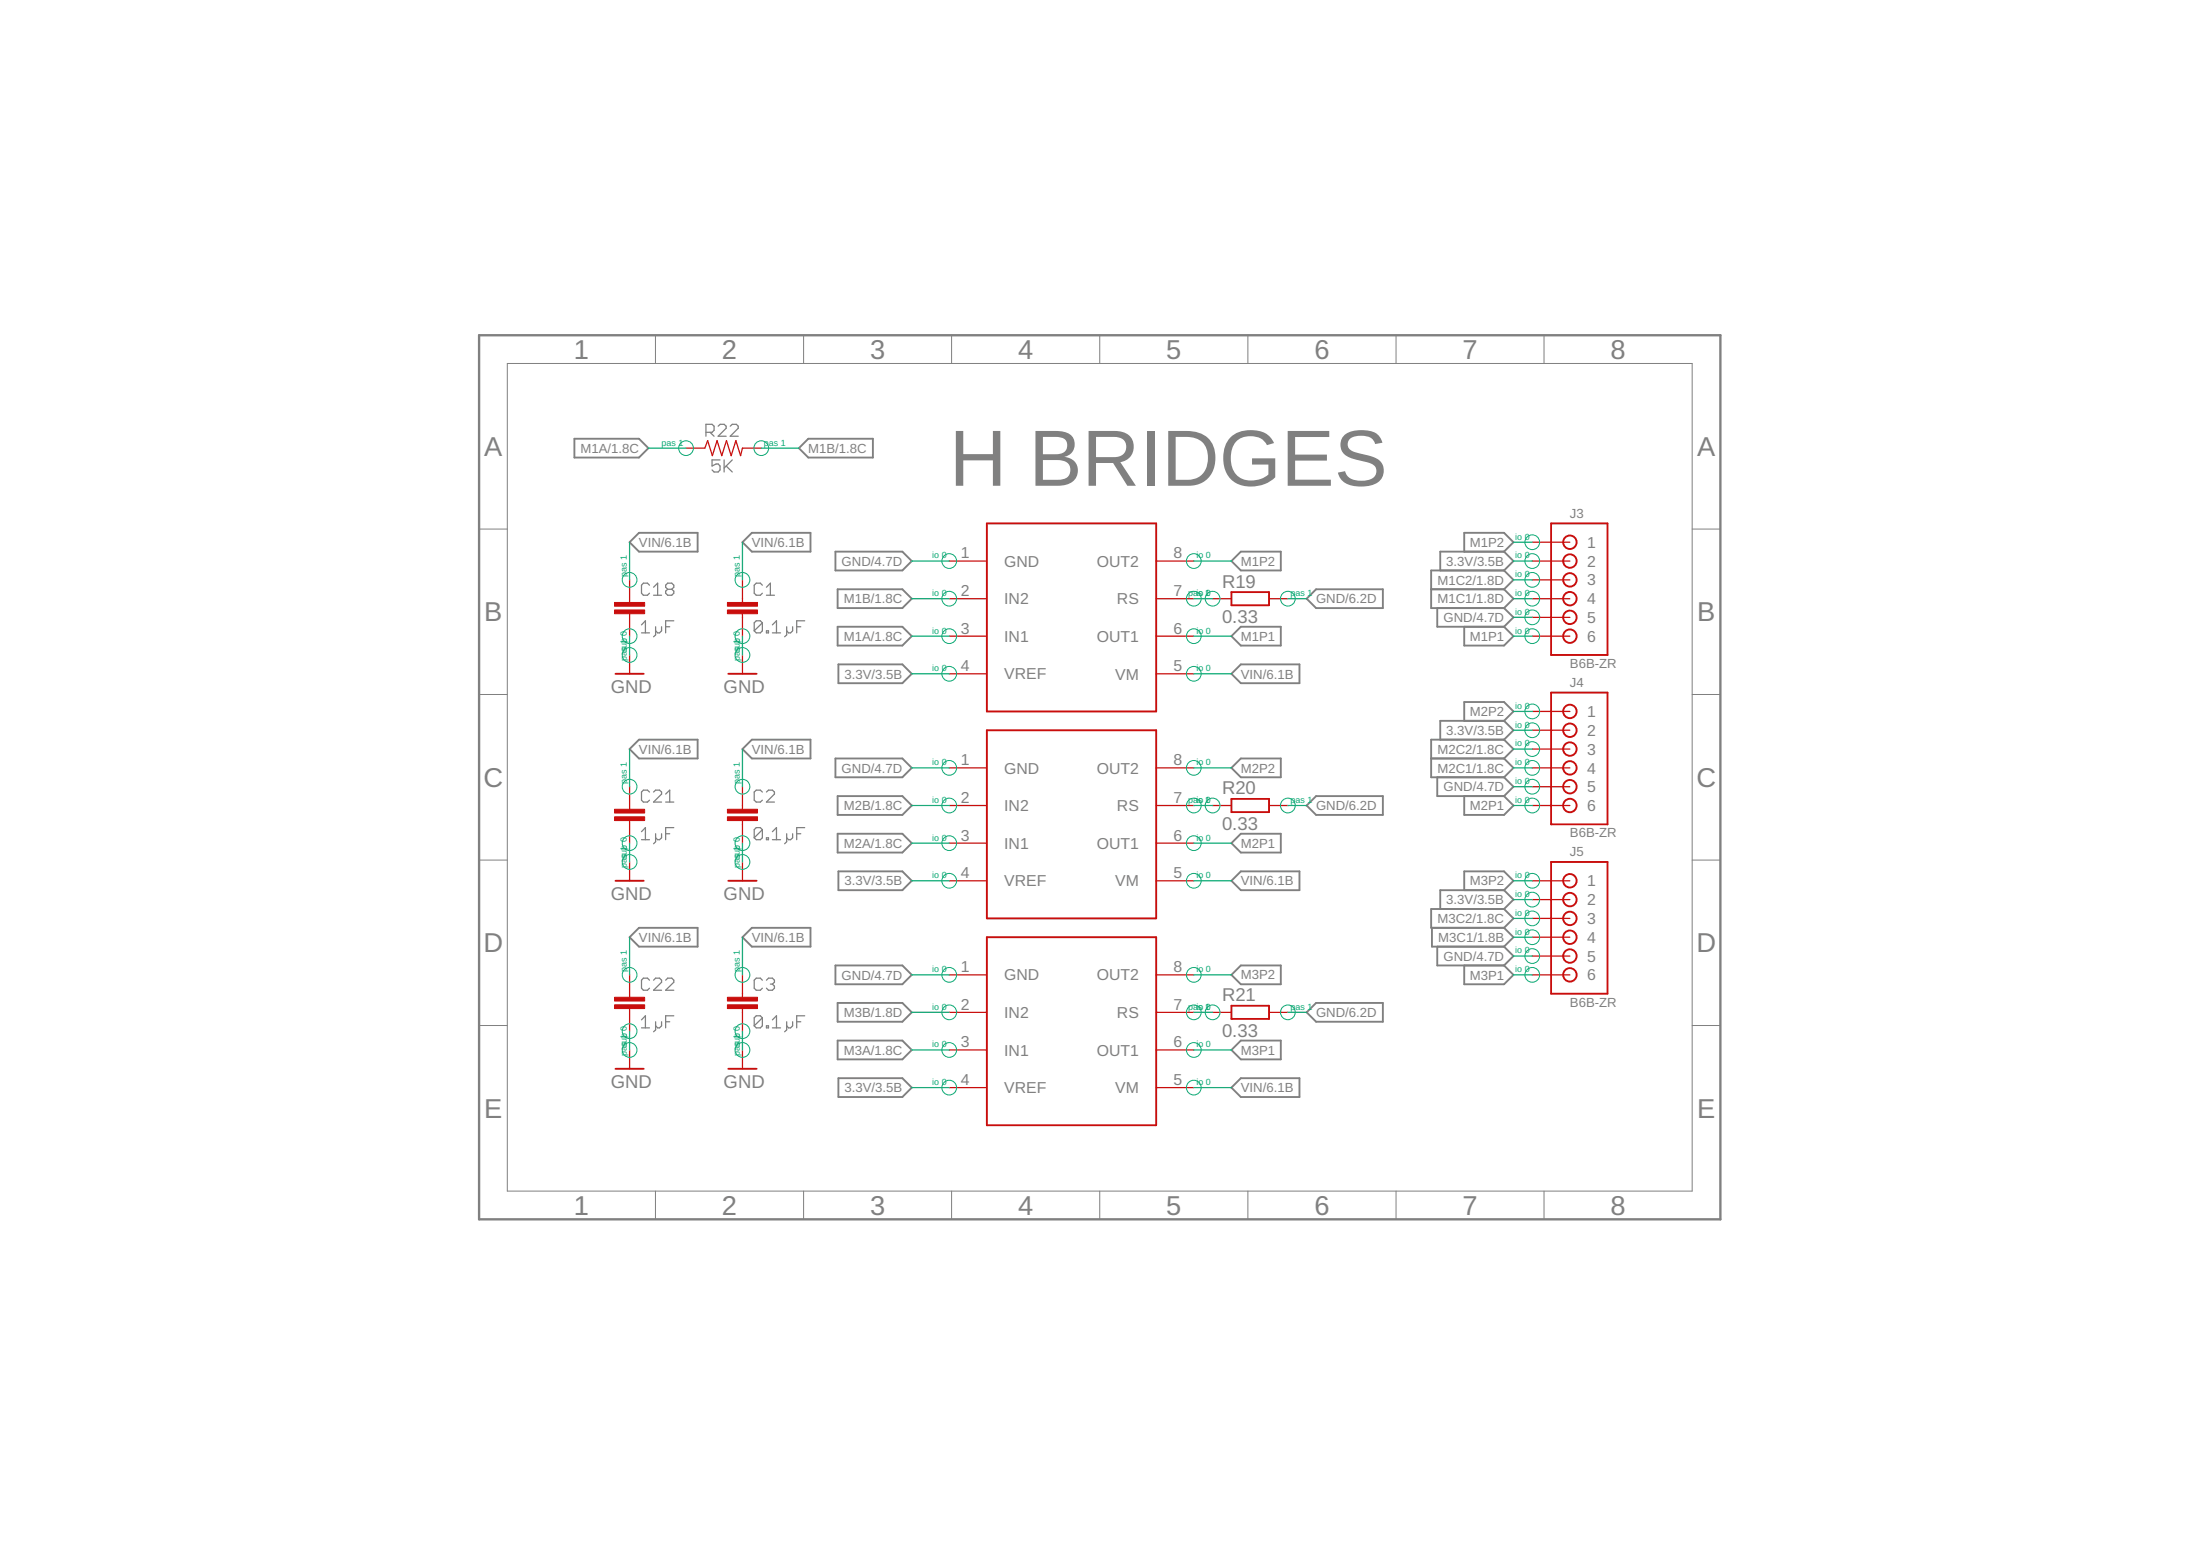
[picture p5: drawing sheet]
<svg xmlns="http://www.w3.org/2000/svg" width="297mm" height="210mm" viewBox="0 0 297 210" stroke-linecap="round" stroke-linejoin="round" font-family="sans-serif">
<g fill="none" stroke="#808080" stroke-width=".17">
<path d="M95.3 58.4h.8l.3-.3v-.6l-.3-.2h-.8v1.6M95.9 58.4l.5 .5M97 57.5l.2-.2h.6l.2 .2v.3l-1 1.1h1M98.6 57.5l.3-.2h.5l.3 .2v.3l-1.1 1.1h1.1M87.7 79l-.3-.3h-.5l-.3 .3v1.1l.3 .2h.5l.3-.2M88.2 79.3l.6-.6v1.6M90.1 79.5l-.2-.2v-.3l.2-.3h.6l.3 .3v.3l-.3 .2M90.1 79.5l-.2 .3v.3l.2 .2h.6l.3-.2v-.3l-.3-.3M90.1 79.5h.6M97.2 62.1h-1.1v.8l.6-.3h.3l.2 .3v.5l-.2 .3h-.6l-.3-.3M97.8 62.1v1.6M98 62.9l.9 .8"/>
<path d="M98.9 62.1l-1.1 1.1M102.9 79l-.2-.3h-.6l-.3 .3v1.1l.3 .2h.6l.2-.2M103.5 79.3l.5-.6v1.6M86.6 85.4h1.1M86.6 84.3l.5-.5v1.6M88.2 80.3h1.1M88.5 84.6v1.1l-.3 .3M89.3 84.6v.6l-.3 .2h-.2l-.3-.2M89.9 84.6h.5M91 83.8h-1.1v1.6M102.9 84.1l-.2-.3h-.6l-.3 .3v1.1M102.9 84.1v1.1l-.2 .2h-.6l-.3-.2"/>
<path d="M102.9 84.1l-1.1 1.1M103.5 85.2h.3v.2h-.3zM103.5 80.3h1.1M104.3 85.4h1.1M104.3 84.3l.5-.5v1.6M106.2 84.6v1.1l-.3 .3M107 84.6v.6l-.3 .2h-.2l-.3-.2M107.6 84.6h.5M108.6 83.8h-1v1.6M86.6 113.3h1.1M86.6 112.3l.5-.6v1.6M87.7 106.9l-.3-.2h-.5l-.3 .2v1.1l.3 .3h.5l.3-.3"/>
<path d="M88.2 106.9l.3-.2h.5l.3 .2v.3l-1.1 1.1h1.1M88.5 112.5v1.1l-.3 .3M89.3 112.5v.6l-.3 .2h-.2l-.3-.2M89.9 112.5h.5M89.9 108.3h1.1M89.9 107.2l.5-.5v1.6M91 111.7h-1.1v1.6M102.9 106.9l-.2-.2h-.6l-.3 .2v1.1l.3 .3h.6l.2-.3M102.9 112l-.2-.3h-.6l-.3 .3v1.1M102.9 112v1.1l-.2 .2h-.6l-.3-.2M102.9 112l-1.1 1.1M103.5 113.1h.3v.2h-.3z"/>
<path d="M103.5 106.9l.3-.2h.5l.3 .2v.3l-1.1 1.1h1.1M104.3 112.3l.5-.6v1.6M104.3 113.3h1.1M106.2 112.5v1.1l-.3 .3M107 112.5v.6l-.3 .2h-.2l-.3-.2M107.6 112.5h.5M108.6 111.7h-1v1.6M86.6 138.7h1.1M86.6 137.7l.5-.6v1.6M87.7 132.3l-.3-.3h-.5l-.3 .3v1.1l.3 .3h.5l.3-.3M88.2 132.3l.3-.3h.5l.3 .3v.3l-1.1 1.1h1.1M88.5 137.9v1.1l-.3 .3"/>
<path d="M89.3 137.9v.6l-.3 .2h-.2l-.3-.2M89.9 137.9h.5M89.9 132.3l.2-.3h.6l.3 .3v.3l-1.1 1.1h1.1M91 137.1h-1.1v1.6M102.9 132.3l-.2-.3h-.6l-.3 .3v1.1l.3 .3h.6l.2-.3M102.9 137.4l-.2-.3h-.6l-.3 .3v1.1M102.9 137.4v1.1l-.2 .2h-.6l-.3-.2M102.9 137.4l-1.1 1.1M103.5 138.5h.3v.2h-.3zM103.5 132.3l.3-.3h.5l.3 .3v.3l-.3 .2M104 132.8h.3M104.3 137.7l.5-.6v1.6"/>
<path d="M104.3 138.7h1.1M104.3 132.8l.3 .3v.3l-.3 .3h-.5l-.3-.3M106.2 137.9v1.1l-.3 .3M107 137.9v.6l-.3 .2h-.2l-.3-.2M107.6 137.9h.5M108.6 137.1h-1v1.6"/>
</g>
<path d="M64.7 45.3h167.6v119.3h-167.6z" fill="none" stroke="#808080" stroke-width=".32"/>
<g fill="none" stroke="#808080" stroke-width=".14">
<path d="M68.5 49.1h160v111.7h-160zM88.5 45.3v3.8M108.5 45.3v3.8M128.5 45.3v3.8M148.5 45.3v3.8M168.5 45.3v3.8M188.5 45.3v3.8M208.5 45.3v3.8M64.7 71.4h3.8M228.5 71.4h3.8M64.7 93.7h3.8M228.5 93.7h3.8"/>
<path d="M64.7 116.1h3.8M228.5 116.1h3.8M64.7 138.4h3.8M228.5 138.4h3.8M88.5 160.8v3.8M108.5 160.8v3.8M128.5 160.8v3.8M148.5 160.8v3.8M168.5 160.8v3.8M188.5 160.8v3.8M208.5 160.8v3.8"/>
</g>
<g fill="none" stroke="#808080" stroke-width=".25">
<path d="M77.6 59.2h8.7l1.2 1.3-1.2 1.3h-8.7zM109.1 59.2h8.8v2.6h-8.8l-1.2-1.3zM85 73.2l1.3-1.3h7.9v2.6h-7.9zM100.2 73.2l1.3-1.3h7.9v2.6h-7.9zM112.8 74.5h9l1.3 1.2-1.3 1.3h-9zM113.1 79.5h8.7l1.3 1.3-1.3 1.3h-8.7zM166.3 75.7l1.2-1.2h5.4v2.5h-5.4zM193.2 79.5h9.9M197.7 74.5v-2.6h5.4l1.2 1.3-1.2 1.3M203.1 77h-9.9v5.1h9.9M203.1 74.5h-8.6v2.5M203.1 79.5l1.2 1.3-1.2 1.3"/>
<path d="M203.1 77l1.2 1.3-1.2 1.2M203.1 74.5l1.2 1.2-1.2 1.3M113.1 84.6h8.7l1.3 1.3-1.3 1.2h-8.7zM113.2 89.7h8.6l1.3 1.3-1.3 1.2h-8.6zM166.3 91l1.2-1.3h8v2.5h-8zM167.5 84.6h5.4v2.5h-5.4l-1.2-1.2zM176.4 80.8l1.3-1.3h9v2.6h-9zM194.1 82.1v2.5h9M197.7 84.6v2.5h5.4l1.2-1.2-1.2-1.3M197.7 97.3v-2.5h5.4l1.2 1.2-1.2 1.3M203.1 82.1l1.2 1.2-1.2 1.3M203.1 99.8h-9.9v5.1h9.9"/>
<path d="M203.1 97.3h-8.6v2.5M203.1 99.8l1.2 1.3-1.2 1.3M203.1 97.3l1.2 1.3-1.2 1.2M85 101.1l1.3-1.3h7.9v2.6h-7.9zM100.2 101.1l1.3-1.3h7.9v2.6h-7.9zM112.8 102.4h9l1.3 1.3-1.3 1.2h-9zM113.1 107.5h8.7l1.3 1.2-1.3 1.3h-8.7zM113.1 112.5h8.7l1.3 1.3-1.3 1.3h-8.7zM113.2 117.6h8.6l1.3 1.3-1.3 1.3h-8.6zM166.3 103.7l1.2-1.3h5.4v2.5h-5.4zM166.3 118.9l1.2-1.3h8v2.6h-8zM166.3 113.8l1.2-1.3h5.4v2.6h-5.4z"/>
<path d="M177.7 107.5h9v2.5h-9l-1.3-1.3zM193.2 102.4h9.9M194.1 104.9v2.6h9M197.7 107.5v2.5h5.4l1.2-1.3-1.2-1.2M203.1 104.9l1.2 1.3-1.2 1.3M203.1 102.4l1.2 1.3-1.2 1.2M85 126.5l1.3-1.3h7.9v2.6h-7.9zM100.2 126.5l1.3-1.3h7.9v2.6h-7.9zM112.8 130.3h9l1.3 1.3-1.3 1.3h-9zM113.1 135.4h8.7l1.3 1.3-1.3 1.2h-8.7zM167.5 130.3h5.4v2.6h-5.4l-1.2-1.3zM176.4 136.7l1.3-1.3h9v2.5h-9z"/>
<path d="M193.3 125.2v2.6h9.8M194.1 127.8v2.5h9M197.7 130.3v2.6h5.4l1.2-1.3-1.2-1.3M197.7 120.2v-2.6h5.4l1.2 1.3-1.2 1.3M203.1 127.8l1.2 1.3-1.2 1.2M203.1 122.7h-9.9v2.5h9.9M203.1 125.2l1.2 1.3-1.2 1.3M203.1 120.2h-8.6v2.5M203.1 122.7l1.2 1.3-1.2 1.2M203.1 120.2l1.2 1.2-1.2 1.3M113.1 140.5h8.7l1.3 1.2-1.3 1.3h-8.7zM113.2 145.5h8.6l1.3 1.3-1.3 1.3h-8.6z"/>
<path d="M166.3 146.8l1.2-1.3h8v2.6h-8zM166.3 141.7l1.2-1.2h5.4v2.5h-5.4z"/>
</g>
<g fill="none" stroke="#c90d0c" stroke-width=".25">
<path d="M133.2 70.7h22.9v25.3h-22.9zM166.3 79.9h5v1.8h-5zM209.4 70.7h7.6v17.7h-7.6zM83.1 91h3.8M98.3 91h3.9M133.2 98.6h22.9v25.4h-22.9zM209.4 93.5h7.6v17.8h-7.6zM83.1 118.9h3.8M98.3 118.9h3.9M166.3 107.8h5v1.8h-5zM209.4 116.4h7.6v17.7h-7.6zM133.2 126.5h22.9v25.4h-22.9z"/>
<path d="M166.3 135.8h5v1.7h-5zM83.1 144.3h3.8M98.3 144.3h3.9"/>
<circle cx="212" cy="73.2" r=".91"/>
<circle cx="212" cy="75.7" r=".91"/>
<circle cx="212" cy="78.3" r=".91"/>
<circle cx="212" cy="85.9" r=".91"/>
<circle cx="212" cy="80.8" r=".91"/>
<circle cx="212" cy="83.3" r=".91"/>
<circle cx="212" cy="98.6" r=".91"/>
<circle cx="212" cy="96" r=".91"/>
<circle cx="212" cy="118.9" r=".91"/>
<circle cx="212" cy="106.2" r=".91"/>
<circle cx="212" cy="101.1" r=".91"/>
<circle cx="212" cy="103.7" r=".91"/>
<circle cx="212" cy="108.7" r=".91"/>
<circle cx="212" cy="124" r=".91"/>
<circle cx="212" cy="131.6" r=".91"/>
<circle cx="212" cy="129.1" r=".91"/>
<circle cx="212" cy="126.5" r=".91"/>
<circle cx="212" cy="121.4" r=".91"/>
</g>
<g fill="none" stroke="#c90d0c" stroke-width=".17">
<path d="M85 78.3v3M92.6 60.5h2.6l.3-1 .7 2 .6-2 .7 2 .6-2 .6 2 .7-2 .6 2 .2-1h2.6M100.2 78.3v3M128.2 75.7h5M156.1 75.7h5.1M206.9 73.2h5.1M206.9 75.7h5.1M206.9 78.3h5.1M85 82.8v3.1M85 88.4v2.6M100.2 82.8v3.1M100.2 88.4v2.6"/>
<path d="M128.2 80.8h5M128.2 85.9h5M128.2 91h5M156.1 80.8h5.1M156.1 85.9h5.1M156.1 91h5.1M163.7 80.8h2.6M171.3 80.8h2.6M206.9 80.8h5.1M206.9 83.3h5.1M206.9 85.9h5.1M206.9 96h5.1"/>
<path d="M206.9 98.6h5.1M85 106.2v3M85 110.8v3M85 116.4v2.5M100.2 106.2v3M100.2 110.8v3M100.2 116.4v2.5M128.2 103.7h5M128.2 108.7h5M128.2 118.9h5M128.2 113.8h5M156.1 103.7h5.1"/>
<path d="M156.1 108.7h5.1M156.1 118.9h5.1M156.1 113.8h5.1M163.7 108.7h2.6M171.3 108.7h2.6M206.9 101.1h5.1M206.9 103.7h5.1M206.9 106.2h5.1M206.9 108.7h5.1M206.9 118.9h5.1M85 131.6v3M85 136.1v3.1"/>
<path d="M100.2 131.6v3M100.2 136.1v3.1M128.2 131.6h5M128.2 136.7h5M156.1 131.6h5.1M156.1 136.7h5.1M163.7 136.7h2.6M171.3 136.7h2.6M206.9 121.4h5.1M206.9 124h5.1M206.9 126.5h5.1M206.9 129.1h5.1"/>
<path d="M206.9 131.6h5.1M85 141.7v2.6M100.2 141.7v2.6M128.2 141.7h5M128.2 146.8h5M156.1 141.7h5.1M156.1 146.8h5.1"/>
</g>
<g fill="#c90d0c" stroke="#c90d0c" stroke-width=".14">
<path d="M98.2 82.3h4.1v.5h-4.1z"/>
<path d="M98.2 81.3h4.1v.5h-4.1z"/>
<path d="M98.2 110.3h4.1v.5h-4.1z"/>
<path d="M98.2 109.2h4.1v.5h-4.1z"/>
<path d="M98.2 135.6h4.1v.5h-4.1z"/>
<path d="M98.2 134.6h4.1v.5h-4.1z"/>
<path d="M83 82.3h4v.5h-4z"/>
<path d="M83 81.3h4v.5h-4z"/>
<path d="M83 110.3h4v.5h-4z"/>
<path d="M83 109.2h4v.5h-4z"/>
<path d="M83 135.6h4v.5h-4z"/>
<path d="M83 134.6h4v.5h-4z"/>
</g>
<g fill="none" stroke="#0dab76" stroke-width=".14">
<circle cx="85" cy="78.3" r=".99"/>
<circle cx="92.6" cy="60.5" r=".99"/>
<circle cx="100.2" cy="78.3" r=".99"/>
<circle cx="102.8" cy="60.5" r=".99"/>
<circle cx="128.2" cy="75.7" r=".99"/>
<circle cx="161.2" cy="75.7" r=".99"/>
<circle cx="206.9" cy="73.2" r=".99"/>
<circle cx="206.9" cy="75.7" r=".99"/>
<circle cx="206.9" cy="78.3" r=".99"/>
<circle cx="85" cy="88.4" r=".99"/>
<circle cx="85" cy="85.9" r=".99"/>
<circle cx="100.2" cy="88.4" r=".99"/>
<circle cx="100.2" cy="85.9" r=".99"/>
<circle cx="128.2" cy="91" r=".99"/>
<circle cx="128.2" cy="80.8" r=".99"/>
<circle cx="128.2" cy="85.9" r=".99"/>
<circle cx="161.2" cy="91" r=".99"/>
<circle cx="161.2" cy="85.9" r=".99"/>
<circle cx="161.2" cy="80.8" r=".99"/>
<circle cx="163.7" cy="80.8" r=".99"/>
<circle cx="173.9" cy="80.8" r=".99"/>
<circle cx="206.9" cy="96" r=".99"/>
<circle cx="206.9" cy="98.6" r=".99"/>
<circle cx="206.9" cy="80.8" r=".99"/>
<circle cx="206.9" cy="85.9" r=".99"/>
<circle cx="206.9" cy="83.3" r=".99"/>
<circle cx="85" cy="116.4" r=".99"/>
<circle cx="85" cy="106.2" r=".99"/>
<circle cx="85" cy="113.8" r=".99"/>
<circle cx="100.2" cy="113.8" r=".99"/>
<circle cx="100.2" cy="116.4" r=".99"/>
<circle cx="100.2" cy="106.2" r=".99"/>
<circle cx="128.2" cy="108.7" r=".99"/>
<circle cx="128.2" cy="103.7" r=".99"/>
<circle cx="128.2" cy="118.9" r=".99"/>
<circle cx="128.2" cy="113.8" r=".99"/>
<circle cx="161.2" cy="118.9" r=".99"/>
<circle cx="161.2" cy="103.7" r=".99"/>
<circle cx="161.2" cy="113.8" r=".99"/>
<circle cx="161.2" cy="108.7" r=".99"/>
<circle cx="163.7" cy="108.7" r=".99"/>
<circle cx="173.9" cy="108.7" r=".99"/>
<circle cx="206.9" cy="101.1" r=".99"/>
<circle cx="206.9" cy="118.9" r=".99"/>
<circle cx="206.9" cy="103.7" r=".99"/>
<circle cx="206.9" cy="108.7" r=".99"/>
<circle cx="206.9" cy="106.2" r=".99"/>
<circle cx="85" cy="131.6" r=".99"/>
<circle cx="85" cy="139.2" r=".99"/>
<circle cx="100.2" cy="139.2" r=".99"/>
<circle cx="100.2" cy="131.6" r=".99"/>
<circle cx="128.2" cy="136.7" r=".99"/>
<circle cx="128.2" cy="131.6" r=".99"/>
<circle cx="161.2" cy="136.7" r=".99"/>
<circle cx="161.2" cy="131.6" r=".99"/>
<circle cx="163.7" cy="136.7" r=".99"/>
<circle cx="173.9" cy="136.7" r=".99"/>
<circle cx="206.9" cy="121.4" r=".99"/>
<circle cx="206.9" cy="129.1" r=".99"/>
<circle cx="206.9" cy="124" r=".99"/>
<circle cx="206.9" cy="126.5" r=".99"/>
<circle cx="206.9" cy="131.6" r=".99"/>
<circle cx="85" cy="141.7" r=".99"/>
<circle cx="100.2" cy="141.7" r=".99"/>
<circle cx="128.2" cy="146.8" r=".99"/>
<circle cx="128.2" cy="141.7" r=".99"/>
<circle cx="161.2" cy="141.7" r=".99"/>
<circle cx="161.2" cy="146.8" r=".99"/>
</g>
<g fill="none" stroke="#0dab76" stroke-width=".17">
<path d="M85 73.2v5.1M87.5 60.5h5.1M100.2 73.2v5.1M102.8 60.5h5.1M123.1 75.7h5.1M161.2 75.7h5.1M204.3 75.7h2.6M204.3 73.2h2.6M204.3 78.3h2.6M85 85.9v2.5M100.2 85.9v2.5M123.1 80.8h5.1"/>
<path d="M123.1 85.9h5.1M123.1 91h5.1M161.2 80.8h2.5M161.2 85.9h5.1M161.2 91h5.1M173.9 80.8h2.5M204.3 83.3h2.6M204.3 80.8h2.6M204.3 85.9h2.6M204.3 96h2.6M204.3 98.6h2.6M85 101.1v5.1"/>
<path d="M85 113.8v2.6M100.2 101.1v5.1M100.2 113.8v2.6M123.1 103.7h5.1M123.1 108.7h5.1M123.1 113.8h5.1M123.1 118.9h5.1M161.2 103.7h5.1M161.2 108.7h2.5M161.2 113.8h5.1M161.2 118.9h5.1M173.9 108.7h2.5"/>
<path d="M204.3 106.2h2.6M204.3 103.7h2.6M204.3 108.7h2.6M204.3 118.9h2.6M204.3 101.1h2.6M85 126.5v5.1M85 139.2v2.5M100.2 126.5v5.1M100.2 139.2v2.5M123.1 131.6h5.1M123.1 136.7h5.1M161.2 131.6h5.1"/>
<path d="M161.2 136.7h2.5M173.9 136.7h2.5M204.3 129.1h2.6M204.3 131.6h2.6M204.3 126.5h2.6M204.3 124h2.6M204.3 121.4h2.6M123.1 141.7h5.1M123.1 146.8h5.1M161.2 141.7h5.1M161.2 146.8h5.1"/>
</g>
<text font-size="10.8" fill="#808080" x="128.2" y="65.6">H BRIDGES</text>
<g font-size="3.7" fill="#808080">
<text x="77.5" y="48.5">1</text>
<text x="97.5" y="48.5">2</text>
<text x="117.5" y="48.5">3</text>
<text x="137.5" y="48.5">4</text>
<text x="157.5" y="48.5">5</text>
<text x="177.5" y="48.5">6</text>
<text x="197.5" y="48.5">7</text>
<text x="217.5" y="48.5">8</text>
<text x="65.4" y="61.5">A</text>
<text x="229.2" y="61.5">A</text>
<text x="65.4" y="83.9">B</text>
<text x="229.2" y="83.9">B</text>
<text x="65.3" y="106.2">C</text>
<text x="229" y="106.2">C</text>
<text x="65.3" y="128.6">D</text>
<text x="229" y="128.6">D</text>
<text x="65.4" y="150.9">E</text>
<text x="229.2" y="150.9">E</text>
<text x="77.5" y="164">1</text>
<text x="97.5" y="164">2</text>
<text x="117.5" y="164">3</text>
<text x="137.5" y="164">4</text>
<text x="157.5" y="164">5</text>
<text x="177.5" y="164">6</text>
<text x="197.5" y="164">7</text>
<text x="217.5" y="164">8</text>
</g>
<g font-size="2.5" fill="#808080">
<text x="165" y="79.3">R19</text>
<text x="165" y="84.1">0.33</text>
<text x="82.5" y="93.5">GND</text>
<text x="97.7" y="93.5">GND</text>
<text x="165" y="107.2">R20</text>
<text x="165" y="112">0.33</text>
<text x="82.5" y="121.4">GND</text>
<text x="97.7" y="121.4">GND</text>
<text x="165" y="135.2">R21</text>
<text x="165" y="140">0.33</text>
<text x="82.5" y="146.8">GND</text>
<text x="97.7" y="146.8">GND</text>
</g>
<g font-size="2.1" fill="#808080">
<text x="129.7" y="75.4">1</text>
<text x="135.6" y="76.5">GND</text>
<text x="148.1" y="76.5">OUT2</text>
<text x="158.4" y="75.4">8</text>
<text x="214.3" y="73.9">1</text>
<text x="214.3" y="76.5">2</text>
<text x="129.7" y="80.4">2</text>
<text x="135.6" y="81.6">IN2</text>
<text x="150.8" y="81.6">RS</text>
<text x="158.4" y="80.4">7</text>
<text x="214.3" y="79">3</text>
<text x="214.3" y="81.6">4</text>
<text x="129.7" y="85.5">3</text>
<text x="135.6" y="86.6">IN1</text>
<text x="148.1" y="86.6">OUT1</text>
<text x="158.4" y="85.5">6</text>
<text x="214.3" y="84.1">5</text>
<text x="214.3" y="86.6">6</text>
<text x="129.7" y="90.6">4</text>
<text x="135.6" y="91.7">VREF</text>
<text x="150.6" y="91.7">VM</text>
<text x="158.4" y="90.6">5</text>
<text x="214.3" y="96.8">1</text>
<text x="214.3" y="99.3">2</text>
<text x="214.3" y="101.9">3</text>
<text x="129.7" y="103.3">1</text>
<text x="135.6" y="104.4">GND</text>
<text x="148.1" y="104.4">OUT2</text>
<text x="158.4" y="103.3">8</text>
<text x="214.3" y="104.4">4</text>
<text x="214.3" y="107">5</text>
<text x="129.7" y="108.4">2</text>
<text x="129.7" y="113.5">3</text>
<text x="135.6" y="109.5">IN2</text>
<text x="150.8" y="109.5">RS</text>
<text x="158.4" y="108.4">7</text>
<text x="158.4" y="113.5">6</text>
<text x="214.3" y="109.5">6</text>
<text x="129.7" y="118.5">4</text>
<text x="135.6" y="114.6">IN1</text>
<text x="135.6" y="119.7">VREF</text>
<text x="148.1" y="114.6">OUT1</text>
<text x="150.6" y="119.7">VM</text>
<text x="158.4" y="118.5">5</text>
<text x="214.3" y="119.7">1</text>
<text x="214.3" y="122.2">2</text>
<text x="214.3" y="124.7">3</text>
<text x="129.7" y="131.2">1</text>
<text x="158.4" y="131.2">8</text>
<text x="214.3" y="127.3">4</text>
<text x="214.3" y="129.8">5</text>
<text x="129.7" y="136.3">2</text>
<text x="135.6" y="132.3">GND</text>
<text x="135.6" y="137.4">IN2</text>
<text x="148.1" y="132.3">OUT2</text>
<text x="150.8" y="137.4">RS</text>
<text x="158.4" y="136.3">7</text>
<text x="214.3" y="132.3">6</text>
<text x="129.7" y="141.4">3</text>
<text x="135.6" y="142.5">IN1</text>
<text x="148.1" y="142.5">OUT1</text>
<text x="158.4" y="141.4">6</text>
<text x="129.7" y="146.5">4</text>
<text x="135.6" y="147.6">VREF</text>
<text x="150.6" y="147.6">VM</text>
<text x="158.4" y="146.5">5</text>
</g>
<g font-size="1.8" fill="#808080">
<text x="78.4" y="61.1">M1A/1.8C</text>
<text x="109.1" y="61.1">M1B/1.8C</text>
<text x="212" y="69.9">J3</text>
<text x="86.3" y="73.8">VIN/6.1B</text>
<text x="101.5" y="73.8">VIN/6.1B</text>
<text x="113.6" y="76.4">GND/4.7D</text>
<text x="167.5" y="76.4">M1P2</text>
<text x="195.3" y="76.4">3.3V/3.5B</text>
<text x="198.4" y="73.8">M1P2</text>
<text x="113.9" y="81.4">M1B/1.8C</text>
<text x="177.7" y="81.4">GND/6.2D</text>
<text x="194.1" y="81.4">M1C1/1.8D</text>
<text x="194.1" y="78.9">M1C2/1.8D</text>
<text x="194.9" y="84">GND/4.7D</text>
<text x="113.9" y="86.5">M1A/1.8C</text>
<text x="167.5" y="86.5">M1P1</text>
<text x="198.4" y="86.5">M1P1</text>
<text x="114" y="91.6">3.3V/3.5B</text>
<text x="167.5" y="91.6">VIN/6.1B</text>
<text x="212" y="90.2">B6B-ZR</text>
<text x="212" y="92.7">J4</text>
<text x="86.3" y="101.8">VIN/6.1B</text>
<text x="101.5" y="101.8">VIN/6.1B</text>
<text x="194.1" y="101.8">M2C2/1.8C</text>
<text x="195.3" y="99.2">3.3V/3.5B</text>
<text x="198.4" y="96.7">M2P2</text>
<text x="113.6" y="104.3">GND/4.7D</text>
<text x="167.5" y="104.3">M2P2</text>
<text x="194.1" y="104.3">M2C1/1.8C</text>
<text x="194.9" y="106.8">GND/4.7D</text>
<text x="113.9" y="109.4">M2B/1.8C</text>
<text x="177.7" y="109.4">GND/6.2D</text>
<text x="198.4" y="109.4">M2P1</text>
<text x="212" y="113">B6B-ZR</text>
<text x="113.9" y="114.4">M2A/1.8C</text>
<text x="114" y="119.5">3.3V/3.5B</text>
<text x="167.5" y="114.4">M2P1</text>
<text x="167.5" y="119.5">VIN/6.1B</text>
<text x="198.4" y="119.5">M3P2</text>
<text x="212" y="115.6">J5</text>
<text x="194.1" y="124.6">M3C2/1.8C</text>
<text x="195.3" y="122.1">3.3V/3.5B</text>
<text x="86.3" y="127.1">VIN/6.1B</text>
<text x="101.5" y="127.1">VIN/6.1B</text>
<text x="194.2" y="127.1">M3C1/1.8B</text>
<text x="194.9" y="129.7">GND/4.7D</text>
<text x="113.6" y="132.2">GND/4.7D</text>
<text x="113.9" y="137.3">M3B/1.8D</text>
<text x="167.5" y="132.2">M3P2</text>
<text x="177.7" y="137.3">GND/6.2D</text>
<text x="198.4" y="132.2">M3P1</text>
<text x="212" y="135.9">B6B-ZR</text>
<text x="113.9" y="142.4">M3A/1.8C</text>
<text x="167.5" y="142.4">M3P1</text>
<text x="114" y="147.5">3.3V/3.5B</text>
<text x="167.5" y="147.5">VIN/6.1B</text>
</g>
<g font-size="1.2" fill="#0dab76">
<text x="89.3" y="60.1">pas 1</text>
<text x="103.1" y="60.1">pas 1</text>
<text x="84.7" y="77.9" transform="rotate(-90 84.7 77.9)">pas 1</text>
<text x="99.9" y="77.9" transform="rotate(-90 99.9 77.9)">pas 1</text>
<text x="125.9" y="75.4">io 0</text>
<text x="161.5" y="75.4">io 0</text>
<text x="204.6" y="72.8">io 0</text>
<text x="204.6" y="75.4">io 0</text>
<text x="204.6" y="77.9">io 0</text>
<text x="125.9" y="80.4">io 0</text>
<text x="160.4" y="80.4">pais 0</text>
<text x="161.8" y="80.4">o 1</text>
<text x="174.2" y="80.4">pas 1</text>
<text x="204.6" y="80.4">io 0</text>
<text x="204.6" y="83">io 0</text>
<text x="84.7" y="89.2" transform="rotate(-90 84.7 89.2)">passu1</text>
<text x="84.7" y="86.8" transform="rotate(-90 84.7 86.8)">p 0</text>
<text x="99.9" y="89.2" transform="rotate(-90 99.9 89.2)">passu1</text>
<text x="99.9" y="86.8" transform="rotate(-90 99.9 86.8)">p 0</text>
<text x="125.9" y="85.5">io 0</text>
<text x="161.5" y="85.5">io 0</text>
<text x="204.6" y="85.5">io 0</text>
<text x="125.9" y="90.6">io 0</text>
<text x="161.5" y="90.6">io 0</text>
<text x="204.6" y="95.7">io 0</text>
<text x="204.6" y="98.2">io 0</text>
<text x="204.6" y="100.8">io 0</text>
<text x="84.7" y="105.8" transform="rotate(-90 84.7 105.8)">pas 1</text>
<text x="99.9" y="105.8" transform="rotate(-90 99.9 105.8)">pas 1</text>
<text x="125.9" y="103.3">io 0</text>
<text x="161.5" y="103.3">io 0</text>
<text x="204.6" y="103.3">io 0</text>
<text x="204.6" y="105.8">io 0</text>
<text x="125.9" y="108.4">io 0</text>
<text x="125.9" y="113.5">io 0</text>
<text x="160.4" y="108.4">pais 0</text>
<text x="161.5" y="113.5">io 0</text>
<text x="161.8" y="108.4">o 1</text>
<text x="174.2" y="108.4">pas 1</text>
<text x="204.6" y="108.4">io 0</text>
<text x="84.7" y="117.1" transform="rotate(-90 84.7 117.1)">passu1</text>
<text x="84.7" y="114.7" transform="rotate(-90 84.7 114.7)">p 0</text>
<text x="99.9" y="117.1" transform="rotate(-90 99.9 117.1)">passu1</text>
<text x="99.9" y="114.7" transform="rotate(-90 99.9 114.7)">p 0</text>
<text x="125.9" y="118.5">io 0</text>
<text x="161.5" y="118.5">io 0</text>
<text x="204.6" y="118.5">io 0</text>
<text x="204.6" y="121.1">io 0</text>
<text x="204.6" y="123.6">io 0</text>
<text x="84.7" y="131.2" transform="rotate(-90 84.7 131.2)">pas 1</text>
<text x="99.9" y="131.2" transform="rotate(-90 99.9 131.2)">pas 1</text>
<text x="125.9" y="131.2">io 0</text>
<text x="161.5" y="131.2">io 0</text>
<text x="204.6" y="126.2">io 0</text>
<text x="204.6" y="128.7">io 0</text>
<text x="204.6" y="131.2">io 0</text>
<text x="125.9" y="136.3">io 0</text>
<text x="160.4" y="136.3">pais 0</text>
<text x="161.8" y="136.3">o 1</text>
<text x="174.2" y="136.3">pas 1</text>
<text x="84.7" y="142.5" transform="rotate(-90 84.7 142.5)">passu1</text>
<text x="84.7" y="140.1" transform="rotate(-90 84.7 140.1)">p 0</text>
<text x="99.9" y="142.5" transform="rotate(-90 99.9 142.5)">passu1</text>
<text x="99.9" y="140.1" transform="rotate(-90 99.9 140.1)">p 0</text>
<text x="125.9" y="141.4">io 0</text>
<text x="161.5" y="141.4">io 0</text>
<text x="125.9" y="146.5">io 0</text>
<text x="161.5" y="146.5">io 0</text>
</g>
</svg>
